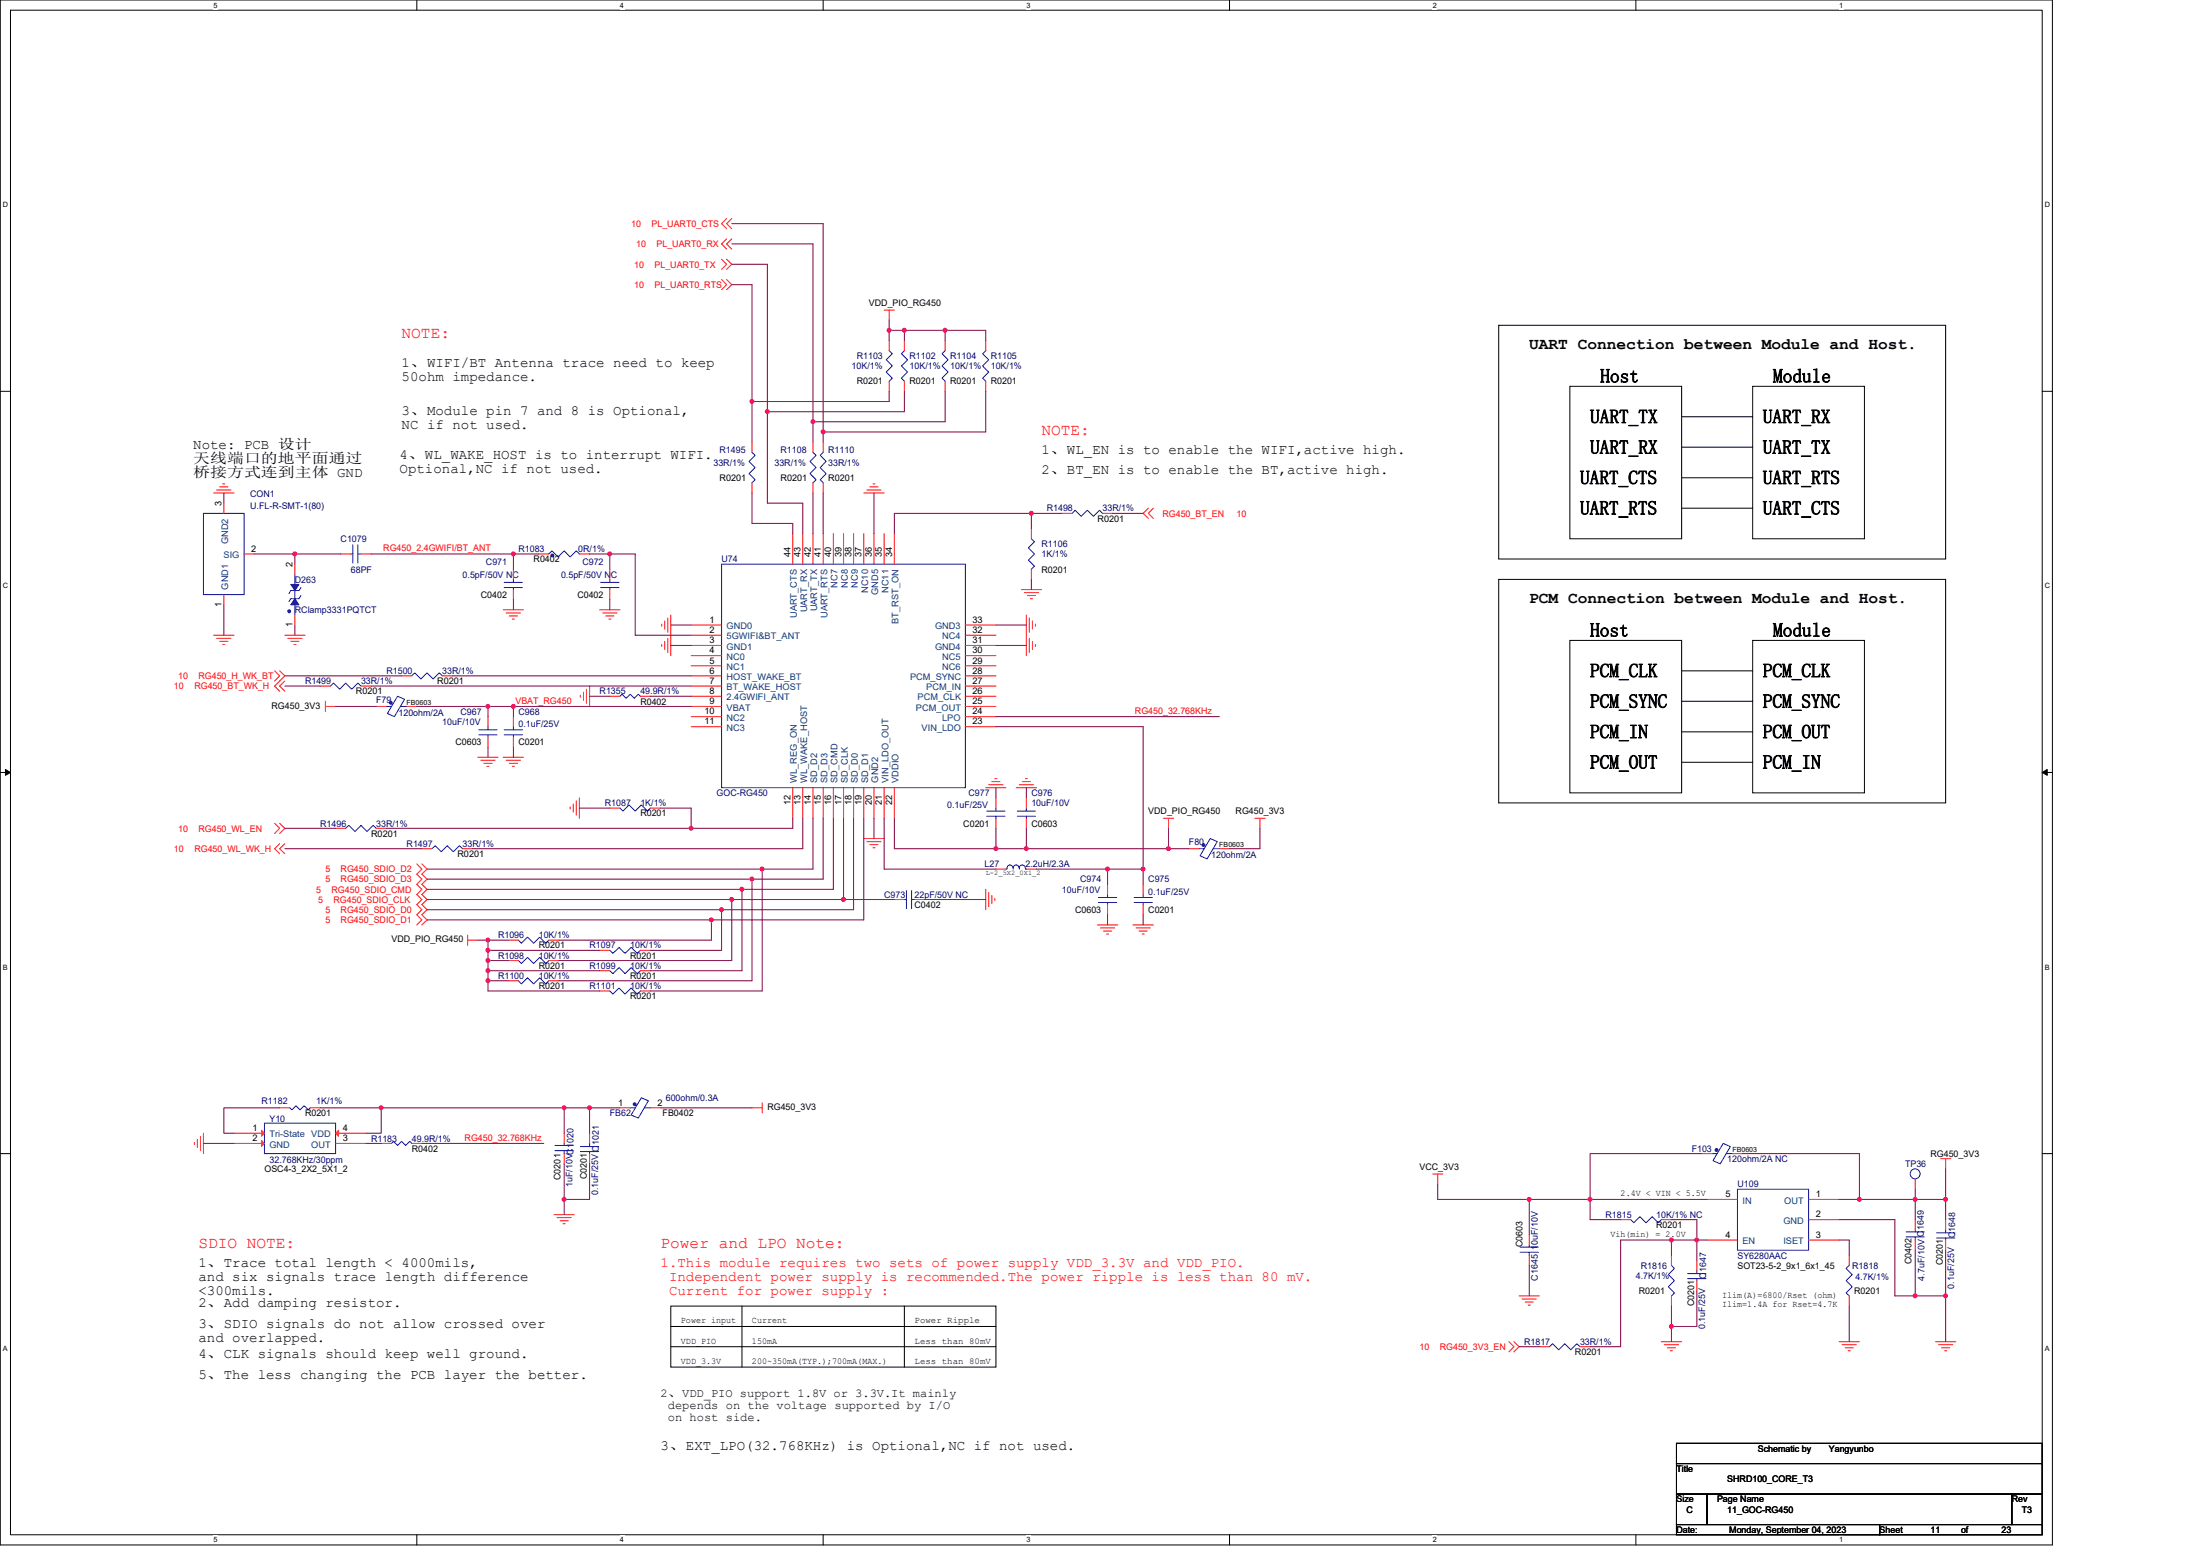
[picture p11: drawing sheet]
<svg xmlns="http://www.w3.org/2000/svg" width="297mm" height="210mm" viewBox="0 0 297 210" stroke-linecap="round" stroke-linejoin="round" font-family="sans-serif">
<path d="M0 0h277.1v208.5h-277.1zM1.4 1.4h274.3v205.7h-274.3z" fill="none" stroke="#000" stroke-width=".14"/>
<g fill="#fff">
<path d="M28.8 .1h.6v1.1h-.6z"/>
<path d="M28.8 207.3h.6v1.1h-.6z"/>
</g>
<path d="M56.3 0v1.4M56.3 207.1v1.4" fill="none" stroke="#000" stroke-width=".14"/>
<g fill="#fff">
<path d="M83.7 .1h.6v1.1h-.6z"/>
<path d="M83.7 207.3h.6v1.1h-.6z"/>
</g>
<path d="M111.1 0v1.4M111.1 207.1v1.4" fill="none" stroke="#000" stroke-width=".14"/>
<g fill="#fff">
<path d="M138.6 .1h.5v1.1h-.5z"/>
<path d="M138.6 207.3h.5v1.1h-.5z"/>
</g>
<path d="M166 0v1.4M166 207.1v1.4" fill="none" stroke="#000" stroke-width=".14"/>
<g fill="#fff">
<path d="M193.4 .1h.6v1.1h-.6z"/>
<path d="M193.4 207.3h.6v1.1h-.6z"/>
</g>
<path d="M220.9 0v1.4M220.9 207.1v1.4" fill="none" stroke="#000" stroke-width=".14"/>
<g fill="#fff">
<path d="M248.3 .1h.6v1.1h-.6z"/>
<path d="M248.3 207.3h.6v1.1h-.6z"/>
<path d="M.4 27.1h.7v1.1h-.7z"/>
<path d="M276.1 27.1h.7v1.1h-.7z"/>
<path d="M.4 78.5h.7v1.1h-.7z"/>
<path d="M276.1 78.5h.7v1.1h-.7z"/>
</g>
<path d="M0 52.8h1.4M275.7 52.8h1.4" fill="none" stroke="#000" stroke-width=".14"/>
<g fill="#fff">
<path d="M.4 130h.7v1.1h-.7z"/>
<path d="M276.1 130h.7v1.1h-.7z"/>
</g>
<path d="M0 104.2h1.4M275.7 104.2h1.4" fill="none" stroke="#000" stroke-width=".14"/>
<path d="M.7 103.8l.7 .4-.7 .4zM275.7 104.2l.7-.4v.8z" fill="#000" stroke="#000" stroke-width=".14"/>
<g fill="#fff">
<path d="M.4 181.4h.7v1.1h-.7z"/>
<path d="M276.1 181.4h.7v1.1h-.7z"/>
</g>
<g fill="none" stroke="#000" stroke-width=".14">
<path d="M202.4 43.9h60.3v31.5h-60.3zM212 52.1h15.1v20.6h-15.1zM227.1 56.2h9.5M236.6 52.1h15.1v20.6h-15.1zM202.4 78.2h60.3v30.2h-60.3zM227.1 60.3h9.5M227.1 64.5h9.5M227.1 68.6h9.5M212 86.4h15.1v20.6h-15.1zM227.1 90.5h9.5M227.1 94.6h9.5M227.1 98.8h9.5"/>
<path d="M236.6 86.4h15.1v20.6h-15.1zM227.1 102.9h9.5M0 155.7h1.4M275.7 155.7h1.4M90.6 179h43.9M90.6 176.3h43.9v8.2h-43.9zM100.2 176.3v8.2M122.1 176.3v8.2M90.6 181.7h43.9M226.4 194.8h49.3v2.7h-49.3zM226.4 197.5h49.3v4.1h-49.3zM226.4 201.6h4.1v4.1h-4.1z"/>
<path d="M226.4 205.7h27.4v1.4h-27.4zM230.5 201.6h41.1v4.1h-41.1zM253.8 205.7h21.9v1.4h-21.9zM271.6 201.6h4.1v4.1h-4.1z"/>
</g>
<g fill="none" stroke="#f00" stroke-width=".14">
<path d="M97.4 35l.7 .7-.7 .6M97.4 37.7l.7 .7-.7 .7M98.1 32.2l-.7 .7 .7 .7M98.1 29.5l-.7 .7 .7 .7M98.1 35l.7 .7-.7 .6M98.1 37.7l.7 .7-.7 .7M98.8 32.2l-.7 .7 .7 .7M98.8 29.5l-.7 .7 .7 .7M101.5 59.7v1.3M109.8 59.7v1.3M111.1 59.7v1.3M119.4 41.8h1.4"/>
<path d="M120.1 41.8v1.4M120.1 51.4v1.4M120.1 46v1.3M122.1 51.4v1.4M122.1 46v1.3M127.6 51.4v1.4M127.6 46v1.3M133.1 51.4v1.4M133.1 46v1.3M28.8 66.5h2.8M29.2 66.1h2M29.7 65.7h1.1"/>
<path d="M30.1 65.3h.2M30.2 67.9v1.4M33 74.8h1.3M39.8 76.1v1.4M46 74.8h1.4M48.7 74.8h1.4M69.3 79.6v1.3M69.3 76.8v1.4M72.7 74.8h1.4M78.2 74.8h1.4M82.3 79.6v1.3M82.3 76.8v1.4"/>
<path d="M101.5 65.2v1.3M107 72v4.1M108.4 72v4.1M109.8 65.2v1.3M109.8 72v4.1M111.1 65.2v1.3M111.1 72v4.1M112.5 72v4.1M113.9 72v4.1M115.2 72v4.1M116.6 66.5h2.8M116.6 72v4.1"/>
<path d="M117 66.1h2M117.5 65.7h1.1M117.9 65.3h.2M118 72v4.1M119.4 72v4.1M120.8 72v4.1M137.9 79.6h2.7M138.3 80h1.9M139.3 71.3v1.4M139.3 76.8v1.4M143.4 69.3h1.4M148.9 69.3h1.3"/>
<path d="M155 68.6l-.7 .7 .7 .7M155.7 68.6l-.7 .7 .7 .7M28.8 85.7h2.8M29.2 86.1h2M29.7 86.6h1.1M30.1 87h.2M30.2 80.2v1.4M37.1 90.5l.7 .7-.7 .7M37.8 90.5l.7 .7-1.4 1.4 .7 .7M38.5 91.9l-.7 .7 .7 .7M38.5 85.7h2.7M38.9 86.1h1.9"/>
<path d="M39.3 86.6h1.1M39.7 87h.3M39.8 83v1.3M43.2 92.6h1.4M43.9 95.3h1.4M43.9 94.6v1.4M48.7 92.6h1.4M50.8 95.3h1.4M54.2 91.2h1.4M54.9 95.3h1.4M59.7 91.2h1.4M65.9 99.4v1.4"/>
<path d="M65.9 96.7v1.4M67.9 82.3h2.8M68.3 82.7h2M68.8 83.1h1.1M69.2 83.5h.2M69.3 99.4v1.4M69.3 96.7v1.4M78.4 93.8v.3M78.8 93.4v1.1M79.2 93v1.9M79.6 92.6v2.7M81 82.3h2.7"/>
<path d="M81.4 82.7h1.9M81.8 83.1h1.1M82.2 83.5h.3M82.3 94h1.4M86.5 94h1.3M89.3 84.2v.3M89.3 87v.2M89.7 83.8v1.1M89.7 86.6v1.1M90.2 83.4v1.9M90.2 86.1v2M90.6 83v5.5"/>
<path d="M93.3 92.6h4.1M93.3 91.2h4.1M93.3 98.1h4.1M93.3 96.7h4.1M93.3 89.9h4.1M93.3 87.1h4.1M93.3 94h4.1M93.3 85.7h4.1M93.3 84.3h4.1M93.3 95.3h4.1M93.3 88.5h4.1M130.3 84.3h4.2"/>
<path d="M130.3 91.2h4.2M130.3 85.7h4.2M130.3 87.1h4.2M130.3 95.3h4.2M130.3 88.5h4.2M130.3 89.9h4.2M130.3 92.6h4.2M130.3 94h4.2M130.3 98.1h4.2M130.3 96.7h4.2M138.6 83v5.5M138.7 80.4h1.1"/>
<path d="M139 83.4v1.9M139 86.1v2M139.1 80.8h.3M139.4 83.8v1.1M139.4 86.6v1.1M139.8 84.2v.3M139.8 87v.2M37.1 111.1l.7 .7-.7 .7M37.8 113.9l-.7 .6 .7 .7M37.8 111.1l.7 .7-.7 .7M38.5 113.9l-.7 .6 .7 .7M45.3 111.8h1.4"/>
<path d="M50.8 111.8h1.4M56.3 116.6l.7 .7-.7 .7 .7 .6-.7 .7 .7 .7-.7 .7 .7 .7-.7 .7 .7 .7-.7 .6 .7 .7-.7 .7M57 114.5h1.3M57 116.6l.7 .7-.7 .7 .7 .6-.7 .7 .7 .7-.7 .7 .7 .7-.7 .7 .7 .7-.7 .6 .7 .7-.7 .7M62.5 114.5h1.3M64.5 102.2h2.7M64.9 102.6h1.9M65.3 103h1.1M65.7 103.4h.3M67.9 102.2h2.8M68.3 102.6h2M68.8 103h1.1"/>
<path d="M69.2 103.4h.2M77 108.9v.3M77.4 108.5v1.1M77.8 108.1v1.9M78.2 107.7v2.7M82.3 109.1h1.4M87.8 109.1h1.4M107 106.3v4.1M108.4 106.3v4.1M109.8 106.3v4.1M111.1 106.3v4.1M112.5 106.3v4.1"/>
<path d="M113.9 106.3v4.1M115.2 106.3v4.1M116.6 106.3v4.1M116.6 113.2h2.8M117 113.6h2M117.5 114h1.1M117.9 114.4h.2M118 106.3v4.1M119.4 106.3v4.1M120.8 106.3v4.1M133.1 106.3h2.7M133.5 105.9h1.9"/>
<path d="M133.9 105.5h1.1M134.3 105.1h.3M134.5 110.4v1.4M134.5 107.7v1.4M134.5 117.3h1.3M137.2 106.3h2.8M137.6 105.9h1.9M138 105.5h1.1M138.4 105.1h.3M138.6 110.4v1.4M138.6 107.7v1.4M138.6 117.3h1.4"/>
<path d="M149.5 119.3v1.4M154.3 119.3v1.4M157.1 110.4h1.4M157.8 110.4v1.4M160.5 114.5h1.4M164.6 114.5h1.4M169.4 110.4h1.4M170.1 110.4v1.4M63.1 126.9h1.4M63.1 126.2v1.4M68.6 126.9h1.4M68.6 132.4h1.4"/>
<path d="M68.6 129.6h1.4M74.1 126.9h1.4M74.1 132.4h1.4M74.1 129.6h1.4M81 128.2h1.3M81 133.7h1.3M81 131h1.3M86.5 128.2h1.3M86.5 133.7h1.3M86.5 131h1.3M120.8 121.4h1.3M123.5 121.4h1.4"/>
<path d="M133.1 120v2.8M133.5 120.4v1.9M133.9 120.8v1.1M134.3 121.3v.2M148.2 124.8h2.7M148.6 125.2h1.9M149 125.6h1.1M149.4 126h.3M149.5 122.1v1.3M153 124.8h2.7M153.4 125.2h1.9M153.8 125.6h1.1"/>
<path d="M154.2 126h.3M154.3 122.1v1.3M26.2 154.2v.3M26.6 153.8v1.1M27.1 153.4v1.9M27.5 152.9v2.8M31.6 152.9h4.1M31.6 154.3h4.1M37.8 149.5h1.3M41.9 149.5h1.3M45.3 154.3h4.1M45.3 152.9h4.1"/>
<path d="M51.5 154.3h1.3M55.6 154.3h1.4M76.2 152.9v1.4M76.2 155.7v1.4M79.6 155.7v1.4M79.6 152.9v1.4M83.7 149.5h1.4M87.8 149.5h1.4M101.5 149.5h1.4M102.9 148.8v1.4M193.4 158.4h1.4M194.1 158.4v1.4"/>
<path d="M229.8 155.7h1.4M233.9 155.7h1.4M258.6 159.1v1.4M262 156.4h1.4M262.7 156.4v1.3M74.8 163.9h2.7M75.2 164.3h1.9M75.6 164.7h1.1M76 165.1h.3M205.1 174.9h2.7M205.5 175.3h1.9M205.9 175.7h1.1"/>
<path d="M206.3 176.1h.3M206.5 166.6v1.4M206.5 169.4v1.4M218.8 164.6h1.4M224.3 164.6h1.4M225.7 169.4v1.4M225.7 174.9v1.4M229.1 172.8v1.4M229.1 170.1v1.3M230.5 167.3h4.1M230.5 161.9h4.1M244.2 161.9h4.1"/>
<path d="M244.2 164.6h4.1M244.2 167.3h4.1M249.7 169.4v1.4M249.7 174.9v1.4M258.6 164.6v1.4M258.6 167.3v1.4M262.7 167.3v1.4M262.7 164.6v1.4M203.7 181.1l.7 .6-.7 .7M204.4 181.1l.7 .6-.7 .7M207.8 181.7h1.4M213.3 181.7h1.4"/>
<path d="M224.3 181.1h2.8M224.7 181.5h1.9M225.1 181.9h1.1M225.5 182.3h.3M248.3 181.1h2.8M248.7 181.5h1.9M249.1 181.9h1.1M249.5 182.3h.3M261.3 181.1h2.8M261.7 181.5h2M262.1 181.9h1.1M262.6 182.3h.2"/>
</g>
<g fill="none" stroke="#00f" stroke-width=".14">
<path d="M120.1 47.3l.4 .4-.8 .9 .8 .8-.8 .8 .8 .8-.4 .4M122.1 47.3l-.4 .4 .8 .9-.8 .8 .8 .8-.8 .8 .4 .4M127.6 47.3l-.4 .4 .8 .9-.8 .8 .8 .8-.8 .8 .4 .4M133.1 47.3l-.4 .4 .8 .9-.8 .8 .8 .8-.8 .8 .4 .4M27.5 69.3h5.5v10.9h-5.5zM39.8 77.5v5.5M40.6 79.3l-.2 .4h-1.1l-.3 .4M47.4 74.8h.2M47.6 73.5v2.5M48.3 74.8h.4M48.3 73.5v2.5M68.1 78.6h2.4"/>
<path d="M68.1 79.3h2.4M69.3 79.3v.3M69.3 78.2v.4M74.1 74.8l.4-.5 .9 .9 .8-.9 .8 .9 .8-.9 .4 .5M81.1 78.6h2.5M81.1 79.3h2.5M82.3 79.3v.3M82.3 78.2v.4M97.4 76.1h32.9v30.2h-32.9zM101.5 61l.5 .4-.9 .9 .9 .8-.9 .8 .9 .8-.5 .5M109.8 61l.4 .4-.8 .9 .8 .8-.8 .8 .8 .8-.4 .5M111.1 61l-.4 .4 .8 .9-.8 .8 .8 .8-.8 .8 .4 .5"/>
<path d="M139.3 72.7l.4 .4-.8 .8 .8 .9-.8 .8 .8 .8-.4 .4M144.8 69.3l.4-.4 .8 .8 .8-.8 .8 .8 .9-.8 .4 .4M40.6 80.4l-.2 .4h-1.1l-.3 .4M44.6 92.6l.4-.4 .9 .8 .8-.8 .8 .8 .8-.8 .4 .4M52.2 95.3h.6M53.7 94l.9 .4-1.3 2.3-1-.4zM54.1 95.3h.8M55.6 91.2l.4-.4 .8 .8 .9-.8 .8 .8 .8-.8 .4 .4M64.6 98.5h2.5M64.6 99.2h2.5M65.9 99.2v.2M65.9 98.1v.4"/>
<path d="M68.1 98.5h2.4M68.1 99.2h2.4M69.3 99.2v.2M69.3 98.1v.4M83.7 94l.3-.3 .5 .5 .6-.5 .5 .5 .6-.5 .3 .3M46.7 111.8l.4-.4 .8 .8 .8-.8 .8 .8 .9-.8 .4 .4M58.3 114.5l.5-.4 .8 .8 .8-.8 .8 .8 .8-.8 .5 .4M83.7 109.1l.4 .4 .8-.9 .9 .9 .8-.9 .8 .9 .4-.4M133.2 109.5h2.5M133.2 110.2h2.5M134.5 110.2v.2M134.5 109.1v.4"/>
<path d="M136.8 117.1a.41 .41 0 0 0-.5-.4 .41 .41 0 0 0-.3 .6h-.2M137.3 109.5h2.5M137.3 110.2h2.5M137.6 117.1a.41 .41 0 0 0-.5-.4 .41 .41 0 0 0-.3 .6M137.6 117.1v.2M138.4 117.1a.4 .4 0 0 0-.4-.4 .4 .4 0 0 0-.4 .4M138.4 117.1v.2h.2M138.6 110.2v.2M138.6 109.1v.4M161.9 114.5h.7M163.4 113.2l1 .4-1.4 2.3-1-.4zM163.8 114.5h.8"/>
<path d="M70 126.9l.4 .4 .8-.8 .8 .8 .9-.8 .8 .8 .4-.4M70 132.4l.4 .4 .8-.8 .8 .8 .9-.8 .8 .8 .4-.4M70 129.6l.4 .4 .8-.8 .8 .8 .9-.8 .8 .8 .4-.4M82.3 128.2l.5 .5 .8-.9 .8 .9 .8-.9 .8 .9 .5-.5M82.3 133.7l.5 .5 .8-.9 .8 .9 .8-.9 .8 .9 .5-.5M82.3 131l.5 .4 .8-.8 .8 .8 .8-.8 .8 .8 .5-.4M122.1 121.4h.3M122.4 120.2v2.4M123.1 121.4h.4M123.1 120.2v2.4M148.3 121.1h2.5M148.3 121.8h2.5"/>
<path d="M149.5 121.8v.3M149.5 120.7v.4M153.1 121.1h2.5M153.1 121.8h2.5M154.3 121.8v.3M154.3 120.7v.4M35.7 151.6h9.6v4.1h-9.6zM39.1 149.5l.3 .3 .6-.6 .5 .6 .6-.6 .5 .6 .3-.3M52.8 154.3l.3-.3 .6 .6 .5-.6 .6 .6 .5-.6 .3 .3M74.9 155.3h2.5M74.9 154.6h2.5M76.2 154.3v.3"/>
<path d="M76.2 155.3v.4M78.4 154.7h2.4M78.4 155.4h2.4M79.6 155.4v.3M79.6 154.3v.4M85.1 149.5h.7M86.6 148.1l.9 .4-1.3 2.4-1-.4zM87 149.5h.8M231.2 155.7h.6M232.7 154.3l.9 .4-1.3 2.4-1-.5zM233.1 155.7h.8M205.2 169h2.5"/>
<path d="M205.2 168.3h2.5M206.5 168v.3M206.5 169v.4M220.2 164.6l.4 .4 .8-.8 .8 .8 .9-.8 .8 .8 .4-.4M225.7 170.8l.4 .4-.8 .8 .8 .8-.8 .9 .8 .8-.4 .4M227.9 171.9h2.4M227.9 172.6h2.4M229.1 172.6v.2M229.1 171.4v.5M234.6 160.5h9.6v8.2h-9.6zM249.7 170.8l-.4 .4 .8 .8-.8 .8 .8 .9-.8 .8 .4 .4M257.4 166.9h2.4"/>
<path d="M257.4 166.2h2.4M258.6 166v.2M258.6 166.9v.4M261.5 166.4h2.4M261.5 167.1h2.4M262.7 167.1v.2M262.7 166v.4M209.2 181.7l.4-.4 .9 .9 .8-.9 .8 .9 .8-.9 .4 .4"/>
<circle cx="258.6" cy="158.4" r=".67"/>
</g>
<g fill="#00f" stroke="#00f" stroke-width=".14">
<path d="M39.3 78.9h1.1l-.6 .8z"/>
<path d="M39.8 80.8l.6 .8h-1.1z"/>
<path d="M52.6 94.7h.3v.3h-.3z" fill-rule="evenodd"/>
<path d="M231.6 155.1h.3v.2h-.3z" fill-rule="evenodd"/>
<path d="M85.5 148.9h.3v.2h-.3z" fill-rule="evenodd"/>
<path d="M74.4 74.8h.3v.3h-.3z" fill-rule="evenodd"/>
<path d="M38.9 82.4h.3v.2h-.3z" fill-rule="evenodd"/>
<circle cx="162.5" cy="114" r=".19"/>
</g>
<g fill="#f00" stroke="#f00" stroke-width=".14">
<path d="M35.3 152.5l.4 .4-.4 .4z"/>
<path d="M35.3 153.9l.4 .4-.4 .4z"/>
<path d="M45.3 152.9l.4-.4v.8z"/>
</g>
<g fill="none" stroke="#800040" stroke-width=".14">
<path d="M98.8 30.2h12.3v28.1M98.8 32.9h11v24M98.8 38.4h2.7v15.8M98.8 35.7h4.8v19.9M101.5 54.2v5.5M103.6 55.6v12.3h4.8v4.1M109.8 56.9v2.8M111.1 58.3v1.4M120.1 43.2v1.4M120.1 44.6v1.4M120.1 52.8v1.4h-18.6M120.1 44.6h2"/>
<path d="M122.1 44.6v1.4M122.1 52.8v2.8h-18.5M122.1 44.6h5.5M127.6 44.6v1.4M127.6 44.6h5.5v1.4M127.6 52.8v4.1h-17.8M133.1 52.8v5.5h-22M30.2 66.5v1.4M34.3 74.8h5.5M39.8 74.8v1.3M39.8 74.8h6.2M50.1 74.8h19.2"/>
<path d="M69.3 74.8v2M69.3 74.8h3.4M79.6 74.8h2.7M82.3 74.8v2M82.3 74.8h3.5v10.9h7.5M101.5 66.5v4.1h5.5v1.4M109.8 66.5v5.5M111.1 66.5v5.5M118 66.5v5.5M139.3 78.2v1.4M139.3 69.3v2M139.3 69.3h4.1"/>
<path d="M139.3 69.3h-18.5v2.7M150.2 69.3h4.1M30.2 81.6v4.1M38.5 91.2h15.7M38.5 92.6h4.7M39.8 84.3v1.4M45.3 95.3h5.5M50.1 92.6h43.2M56.3 95.3h9.6M61.1 91.2h32.2M65.9 95.3v1.4M65.9 95.3h3.4"/>
<path d="M69.3 95.3v1.4M69.3 80.9v1.4M69.3 95.3h24M79.6 94h2.7M82.3 80.9v1.4M87.8 94h5.5M90.6 84.3h2.7M90.6 87.1h2.7M134.5 98.1h19.8v19.2M134.5 96.7h30.1M134.5 84.3h4.1M134.5 87.1h4.1"/>
<path d="M38.5 111.8h6.8M38.5 114.5h18.5M52.2 111.8h41.1M57.7 117.3h45.2M57.7 118.6h43.8M65.9 100.8v1.4M69.3 100.8v1.4M78.2 109.1h4.1M89.2 109.1h4.1v2.7M101.5 118.6v13.8h-26M102.9 117.3v16.4h-15.1M107 110.4v1.4h-13.7"/>
<path d="M108.4 110.4v4.1h-44.6M109.8 110.4v6.9h-6.9M111.1 110.4v8.2h-9.6M112.5 110.4v9.6h-12.3M113.9 110.4v11M115.2 110.4v12.4h-17.8M116.6 110.4v13.7h-20.5M118 110.4v2.8M119.4 110.4v6.9h15.1M120.8 110.4v4.1h13.7M134.5 111.8v2.7M134.5 106.3v1.4"/>
<path d="M134.5 114.5h4.1M138.6 111.8v2.7M138.6 106.3v1.4M138.6 114.5h19.2M140 117.3h9.5M149.5 117.3h4.8M149.5 117.3v2M154.3 117.3v2M157.8 114.5h2.7M157.8 111.8v2.7M170.1 111.8v2.7h-4.1M57.7 122.8h39.7"/>
<path d="M57.7 124.1h38.4M57.7 120h42.5M57.7 121.4h41.1M64.5 126.9h1.4M65.9 131v1.4M65.9 129.6h2.7M65.9 126.9v1.3M65.9 128.2v1.4M65.9 129.6v1.4M65.9 131h15.1M65.9 128.2h15.1M65.9 126.9h2.7"/>
<path d="M65.9 132.4v1.3h15.1M65.9 132.4h2.7M96.1 124.1v2.8h-20.6M97.4 122.8v5.4h-9.6M98.8 121.4v8.2h-23.3M98.8 121.4h15.1M100.2 120v11h-12.4M113.9 121.4h6.9M124.9 121.4h8.2M149.5 123.4v1.4M154.3 123.4v1.4M27.5 154.3h4.1"/>
<path d="M37.8 149.5h-7.6v3.4h1.4M43.2 149.5h8.3M49.4 154.3h2.1M57 154.3h16.4M76.2 157.1v4.8M76.2 149.5v3.4M76.2 149.5h-24.7v3.4h-2.1M76.2 149.5h3.4M79.6 149.5h4.1M79.6 157.1v4.8h-3.4M79.6 149.5v3.4M89.2 149.5h12.3"/>
<path d="M194.1 159.8v2.1h12.4M229.8 155.7h-15.1v6.2M235.3 155.7h15.8v6.2M262.7 157.7v4.2M76.2 161.9v2M206.5 170.8v4.1M214.7 161.9h-8.2v4.7M214.7 161.9v2.7h4.1M214.7 161.9h15.8M225.7 176.3v2.7M225.7 167.3v2.1M225.7 179v2.1"/>
<path d="M225.7 164.6h3.4v2.7M225.7 167.3h3.4M225.7 167.3h-6.9v14.4h-4.1M229.1 174.2v4.8h-3.4M229.1 167.3v2.8M229.1 167.3h1.4M248.3 161.9h2.8M248.3 167.3h1.4v2.1M248.3 164.6h7.5v10.3h2.8M249.7 176.3v4.8M251.1 161.9h7.5M258.6 174.9h4.1"/>
<path d="M258.6 161.9v2.7M258.6 161.9h4.1M258.6 168.7v6.2M258.6 160.5v1.4M262.7 174.9v6.2M262.7 161.9v2.7M262.7 168.7v6.2M205.1 181.7h2.7"/>
</g>
<g fill="#f0f" stroke="#f0f" stroke-width=".14">
<circle cx="120" cy="44.6" r=".27"/>
<circle cx="101.5" cy="54.2" r=".27"/>
<circle cx="103.6" cy="55.5" r=".27"/>
<circle cx="109.8" cy="56.9" r=".27"/>
<circle cx="111.1" cy="58.3" r=".27"/>
<circle cx="127.6" cy="44.6" r=".27"/>
<circle cx="122.1" cy="44.6" r=".27"/>
<circle cx="65.9" cy="95.3" r=".27"/>
<circle cx="69.3" cy="95.3" r=".27"/>
<circle cx="154.3" cy="117.3" r=".27"/>
<circle cx="134.5" cy="114.5" r=".27"/>
<circle cx="157.8" cy="114.5" r=".27"/>
<circle cx="138.6" cy="114.5" r=".27"/>
<circle cx="113.9" cy="121.4" r=".27"/>
<circle cx="65.9" cy="129.6" r=".27"/>
<circle cx="65.9" cy="132.3" r=".27"/>
<circle cx="65.9" cy="131" r=".27"/>
<circle cx="69.3" cy="74.7" r=".27"/>
<circle cx="82.3" cy="74.7" r=".27"/>
<circle cx="65.9" cy="128.2" r=".27"/>
<circle cx="65.9" cy="126.9" r=".27"/>
<circle cx="149.5" cy="117.3" r=".27"/>
<circle cx="76.2" cy="161.8" r=".27"/>
<circle cx="79.6" cy="149.5" r=".27"/>
<circle cx="51.5" cy="149.5" r=".27"/>
<circle cx="76.2" cy="149.5" r=".27"/>
<circle cx="39.8" cy="74.7" r=".27"/>
<circle cx="102.9" cy="117.3" r=".27"/>
<circle cx="101.5" cy="118.6" r=".27"/>
<circle cx="100.2" cy="120" r=".27"/>
<circle cx="98.8" cy="121.4" r=".27"/>
<circle cx="97.4" cy="122.8" r=".27"/>
<circle cx="96" cy="124.1" r=".27"/>
<circle cx="93.3" cy="111.8" r=".27"/>
<circle cx="139.2" cy="69.3" r=".27"/>
<circle cx="206.5" cy="161.8" r=".27"/>
<circle cx="262.7" cy="161.8" r=".27"/>
<circle cx="258.6" cy="161.8" r=".27"/>
<circle cx="229.1" cy="167.3" r=".27"/>
<circle cx="225.7" cy="167.3" r=".27"/>
<circle cx="258.6" cy="174.9" r=".27"/>
<circle cx="262.7" cy="174.9" r=".27"/>
<circle cx="225.7" cy="179" r=".27"/>
<circle cx="214.7" cy="161.8" r=".27"/>
<circle cx="251" cy="161.8" r=".27"/>
</g>
<g font-size="2.6">
<text x="216.1" y="51.6">Host</text>
<text x="239.4" y="51.6">Module</text>
<text x="214.7" y="57.1">UART_TX</text>
<text x="238" y="57.1">UART_RX</text>
<text x="213.3" y="65.3">UART_CTS</text>
<text x="214.7" y="61.2">UART_RX</text>
<text x="238" y="65.3">UART_RTS</text>
<text x="238" y="61.2">UART_TX</text>
<text x="213.3" y="69.4">UART_RTS</text>
<text x="238" y="69.4">UART_CTS</text>
<text x="214.7" y="85.9">Host</text>
<text x="239.4" y="85.9">Module</text>
<text x="214.7" y="95.5">PCM_SYNC</text>
<text x="214.7" y="91.4">PCM_CLK</text>
<text x="238" y="95.5">PCM_SYNC</text>
<text x="238" y="91.4">PCM_CLK</text>
<text x="214.7" y="99.6">PCM_IN</text>
<text x="238" y="99.6">PCM_OUT</text>
<text x="214.7" y="103.7">PCM_OUT</text>
<text x="238" y="103.7">PCM_IN</text>
</g>
<g font-size="2.2" fill="#f00">
<text x="54.2" y="45.6">NOTE:</text>
<text x="140.6" y="58.7">NOTE:</text>
<text x="26.8" y="168.4">SDIO NOTE:</text>
<text x="89.2" y="168.4">Power and LPO Note:</text>
</g>
<g font-size="2.2">
<text x="206.5" y="47.1">UART Connection between Module and Host.</text>
<text x="206.5" y="81.4">PCM Connection between Module and Host.</text>
</g>
<g font-size="1.9">
<text x="54.2" y="49.6">1、WIFI/BT Antenna trace need to keep</text>
<text x="54.2" y="51.5">50ohm impedance.</text>
<text x="54.2" y="56">3、Module pin 7 and 8 is Optional,</text>
<text x="54.2" y="57.9">NC if not used.</text>
<text x="26.1" y="62.4">天线端口的地平面通过</text>
<text x="26.1" y="64.3">桥接方式连到主体 GND</text>
<text x="26.1" y="60.5">Note: PCB 设计</text>
<text x="54" y="61.9">4、WL_WAKE_HOST is to interrupt WIFI.</text>
<text x="54" y="63.8">Optional,NC if not used.</text>
<text x="140.6" y="61.2">1、WL_EN is to enable the WIFI,active high.</text>
<text x="140.6" y="64">2、BT_EN is to enable the BT,active high.</text>
<text x="26.8" y="170.9">1、Trace total length &lt; 4000mils,</text>
<text x="26.8" y="172.8">and six signals trace length difference</text>
<text x="26.8" y="176.4">2、Add damping resistor.</text>
<text x="26.8" y="174.8">&lt;300mils.</text>
<text x="26.8" y="179.2">3、SDIO signals do not allow crossed over</text>
<text x="26.8" y="181.1">and overlapped.</text>
<text x="26.8" y="183.3">4、CLK signals should keep well ground.</text>
<text x="26.8" y="186">5、The less changing the PCB layer the better.</text>
<text x="89.2" y="195.6">3、EXT_LPO(32.768KHz) is Optional,NC if not used.</text>
</g>
<g font-size="1.9" fill="#f00">
<text x="89.2" y="170.9">1.This module requires two sets of power supply VDD_3.3V and VDD_PIO.</text>
<text x="90.3" y="172.8">Independent power supply is recommended.The power ripple is less than 80 mV.</text>
<text x="90.3" y="174.8">Current for power supply :</text>
</g>
<g font-size="1.6">
<text x="89.2" y="188.5">2、VDD_PIO support 1.8V or 3.3V.It mainly</text>
<text x="90.2" y="190.1">depends on the voltage supported by I/O</text>
<text x="90.2" y="191.7">on host side.</text>
</g>
<g font-size="1.2" fill="#f00">
<text x="85.2" y="30.6">10</text>
<text x="85.9" y="33.4">10</text>
<text x="88" y="30.6">PL_UART0_CTS</text>
<text x="88.6" y="33.4">PL_UART0_RX</text>
<text x="85.6" y="36.1">10</text>
<text x="85.6" y="38.8">10</text>
<text x="88.4" y="36.1">PL_UART0_TX</text>
<text x="88.4" y="38.8">PL_UART0_RTS</text>
<text x="156.9" y="69.7">RG450_BT_EN</text>
<text x="167" y="69.7">10</text>
<text x="51.7" y="74.4">RG450_2.4GWIFI/BT_ANT</text>
<text x="23.5" y="93">10</text>
<text x="24" y="91.7">10</text>
<text x="26.2" y="93">RG450_BT_WK_H</text>
<text x="26.8" y="91.7">RG450_H_WK_BT</text>
<text x="69.6" y="95">VBAT_RG450</text>
<text x="153.2" y="96.3">RG450_32.768KHz</text>
<text x="24" y="112.2">10</text>
<text x="26.8" y="112.2">RG450_WL_EN</text>
<text x="23.5" y="115">10</text>
<text x="26.2" y="115">RG450_WL_WK_H</text>
<text x="43.9" y="117.7">5</text>
<text x="43.9" y="119.1">5</text>
<text x="46" y="117.7">RG450_SDIO_D2</text>
<text x="46" y="119.1">RG450_SDIO_D3</text>
<text x="42.7" y="120.5">5</text>
<text x="43" y="121.8">5</text>
<text x="43.9" y="123.2">5</text>
<text x="43.9" y="124.6">5</text>
<text x="44.8" y="120.5">RG450_SDIO_CMD</text>
<text x="45" y="121.8">RG450_SDIO_CLK</text>
<text x="46" y="123.2">RG450_SDIO_D0</text>
<text x="46" y="124.6">RG450_SDIO_D1</text>
<text x="62.7" y="153.9">RG450_32.768KHz</text>
<text x="191.7" y="182.2">10</text>
<text x="194.4" y="182.2">RG450_3V3_EN</text>
</g>
<g font-size="1.2">
<text x="117.3" y="41.3">VDD_PIO_RG450</text>
<text x="115.7" y="51.9">R0201</text>
<text x="122.8" y="51.9">R0201</text>
<text x="128.3" y="51.9">R0201</text>
<text x="133.8" y="51.9">R0201</text>
<text x="97.2" y="64.9">R0201</text>
<text x="105.4" y="64.9">R0201</text>
<text x="111.8" y="64.9">R0201</text>
<text x="29.9" y="68.3" transform="rotate(-90 29.9 68.3)">3</text>
<text x="148.2" y="70.4">R0201</text>
<text x="33.9" y="74.5">2</text>
<text x="39.5" y="76.5" transform="rotate(-90 39.5 76.5)">2</text>
<text x="72" y="75.9">R0402</text>
<text x="106.7" y="75.2" transform="rotate(-90 106.7 75.2)">44</text>
<text x="108.1" y="75.2" transform="rotate(-90 108.1 75.2)">43</text>
<text x="109.5" y="75.2" transform="rotate(-90 109.5 75.2)">42</text>
<text x="110.8" y="75.2" transform="rotate(-90 110.8 75.2)">41</text>
<text x="112.2" y="75.2" transform="rotate(-90 112.2 75.2)">40</text>
<text x="113.6" y="75.2" transform="rotate(-90 113.6 75.2)">39</text>
<text x="115" y="75.2" transform="rotate(-90 115 75.2)">38</text>
<text x="116.3" y="75.2" transform="rotate(-90 116.3 75.2)">37</text>
<text x="117.7" y="75.2" transform="rotate(-90 117.7 75.2)">36</text>
<text x="119.1" y="75.2" transform="rotate(-90 119.1 75.2)">35</text>
<text x="120.5" y="75.2" transform="rotate(-90 120.5 75.2)">34</text>
<text x="140.6" y="77.3">R0201</text>
<text x="29.9" y="81.9" transform="rotate(-90 29.9 81.9)">1</text>
<text x="64.9" y="80.7">C0402</text>
<text x="78" y="80.7">C0402</text>
<text x="39.5" y="84.6" transform="rotate(-90 39.5 84.6)">1</text>
<text x="95.8" y="89.6">5</text>
<text x="95.8" y="86.8">3</text>
<text x="95.8" y="85.4">2</text>
<text x="95.8" y="84.1">1</text>
<text x="95.8" y="88.2">4</text>
<text x="131.3" y="85.4">32</text>
<text x="131.3" y="88.2">30</text>
<text x="131.3" y="89.6">29</text>
<text x="131.3" y="84.1">33</text>
<text x="131.3" y="86.8">31</text>
<text x="36.7" y="95.6">RG450_3V3</text>
<text x="48" y="93.7">R0201</text>
<text x="59" y="92.3">R0201</text>
<text x="86.5" y="95.1">R0402</text>
<text x="95.8" y="92.3">7</text>
<text x="95.8" y="90.9">6</text>
<text x="95.8" y="93.7">8</text>
<text x="95.8" y="95">9</text>
<text x="131.3" y="92.3">27</text>
<text x="131.3" y="90.9">28</text>
<text x="131.3" y="93.7">26</text>
<text x="131.3" y="95">25</text>
<text x="61.5" y="100.6">C0603</text>
<text x="70" y="100.6">C0201</text>
<text x="95.1" y="97.8">11</text>
<text x="95.1" y="96.4">10</text>
<text x="131.3" y="96.4">24</text>
<text x="131.3" y="97.8">23</text>
<text x="50.1" y="112.9">R0201</text>
<text x="86.5" y="110.2">R0201</text>
<text x="106.7" y="108.6" transform="rotate(-90 106.7 108.6)">12</text>
<text x="108.1" y="108.6" transform="rotate(-90 108.1 108.6)">13</text>
<text x="109.5" y="108.6" transform="rotate(-90 109.5 108.6)">14</text>
<text x="110.8" y="108.6" transform="rotate(-90 110.8 108.6)">15</text>
<text x="112.2" y="108.6" transform="rotate(-90 112.2 108.6)">16</text>
<text x="113.6" y="108.6" transform="rotate(-90 113.6 108.6)">17</text>
<text x="115" y="108.6" transform="rotate(-90 115 108.6)">18</text>
<text x="116.3" y="108.6" transform="rotate(-90 116.3 108.6)">19</text>
<text x="117.7" y="108.6" transform="rotate(-90 117.7 108.6)">20</text>
<text x="119.1" y="108.6" transform="rotate(-90 119.1 108.6)">21</text>
<text x="120.5" y="108.6" transform="rotate(-90 120.5 108.6)">22</text>
<text x="130.1" y="111.5">C0201</text>
<text x="139.3" y="111.5">C0603</text>
<text x="155" y="109.9">VDD_PIO_RG450</text>
<text x="166.8" y="109.9">RG450_3V3</text>
<text x="61.8" y="115.7">R0201</text>
<text x="123.5" y="122.5">C0402</text>
<text x="145.2" y="123.2">C0603</text>
<text x="155" y="123.2">C0201</text>
<text x="52.8" y="127.2">VDD_PIO_RG450</text>
<text x="72.7" y="128">R0201</text>
<text x="72.7" y="130.7">R0201</text>
<text x="85.1" y="129.4">R0201</text>
<text x="72.7" y="133.5">R0201</text>
<text x="85.1" y="134.9">R0201</text>
<text x="85.1" y="132.1">R0201</text>
<text x="83.5" y="149.2">1</text>
<text x="88.8" y="149.2">2</text>
<text x="103.6" y="149.8">RG450_3V3</text>
<text x="34.1" y="152.6">1</text>
<text x="34.1" y="154">2</text>
<text x="41.2" y="150.6">R0201</text>
<text x="46.3" y="154">3</text>
<text x="46.3" y="152.6">4</text>
<text x="55.6" y="155.4">R0402</text>
<text x="89.5" y="150.6">FB0402</text>
<text x="35.7" y="158.2">OSC4-3_2X2_5X1_2</text>
<text x="75.7" y="159.2" transform="rotate(-90 75.7 159.2)">C0201</text>
<text x="79.2" y="159.1" transform="rotate(-90 79.2 159.1)">C0201</text>
<text x="191.7" y="157.9">VCC_3V3</text>
<text x="218.8" y="161.5">2.4V &lt; VIN &lt; 5.5V</text>
<text x="233" y="161.6">5</text>
<text x="245.1" y="161.6">1</text>
<text x="260.6" y="156.1">RG450_3V3</text>
<text x="217.4" y="166.9">Vih(min) = 2.0V</text>
<text x="223.6" y="165.7">R0201</text>
<text x="233" y="167">4</text>
<text x="245.1" y="164.3">2</text>
<text x="245.1" y="167">3</text>
<text x="205.5" y="168.3" transform="rotate(-90 205.5 168.3)">C0603</text>
<text x="234.6" y="171.2">SOT23-5-2_9x1_6x1_45</text>
<text x="258.1" y="170.6" transform="rotate(-90 258.1 170.6)">C0402</text>
<text x="262.3" y="170.8" transform="rotate(-90 262.3 170.8)">C0201</text>
<text x="91.9" y="178.6">Power input</text>
<text x="101.5" y="178.6">Current</text>
<text x="123.5" y="178.6">Power Ripple</text>
<text x="221.3" y="174.6">R0201</text>
<text x="228.7" y="176.3" transform="rotate(-90 228.7 176.3)">C0201</text>
<text x="232.5" y="175.2">Ilim(A)=6800/Rset (ohm)</text>
<text x="232.5" y="176.4">Ilim=1.4A for Rset=4.7K</text>
<text x="250.4" y="174.6">R0201</text>
<text x="91.9" y="184.1">VDD_3.3V</text>
<text x="91.9" y="181.3">VDD_PIO</text>
<text x="101.5" y="181.3">150mA</text>
<text x="101.5" y="184.1">200~350mA(TYP.);700mA(MAX.)</text>
<text x="123.5" y="181.3">Less than 80mV</text>
<text x="123.5" y="184.1">Less than 80mV</text>
<text x="212.6" y="182.9">R0201</text>
<text x="237.3" y="195.9">Schematic by</text>
<text x="246.9" y="195.9">Yangyunbo</text>
<text x="226.4" y="198.6">Title</text>
<text x="226.4" y="202.8">Size</text>
<text x="231.8" y="202.8">Page Name</text>
<text x="233.2" y="200">SHRD100_CORE_T3</text>
<text x="271.6" y="202.8">Rev</text>
<text x="226.4" y="206.9">Date:</text>
<text x="227.7" y="204.1">C</text>
<text x="233.2" y="204.1">11_GOC-RG450</text>
<text x="233.5" y="206.9">Monday, September 04, 2023</text>
<text x="253.8" y="206.9">Sheet</text>
<text x="260.6" y="206.9">11</text>
<text x="264.8" y="206.9">of</text>
<text x="270.3" y="206.9">23</text>
<text x="273" y="204.1">T3</text>
</g>
<g font-size="1.2" fill="#000080">
<text x="115" y="49.8">10K/1%</text>
<text x="115.7" y="48.5">R1103</text>
<text x="122.8" y="48.5">R1102</text>
<text x="122.8" y="49.8">10K/1%</text>
<text x="128.3" y="48.5">R1104</text>
<text x="128.3" y="49.8">10K/1%</text>
<text x="133.8" y="48.5">R1105</text>
<text x="133.8" y="49.8">10K/1%</text>
<text x="96.3" y="62.8">33R/1%</text>
<text x="97.2" y="61.2">R1495</text>
<text x="104.6" y="62.8">33R/1%</text>
<text x="105.4" y="61.2">R1108</text>
<text x="111.8" y="61.2">R1110</text>
<text x="111.8" y="62.8">33R/1%</text>
<text x="33.8" y="67.1">CON1</text>
<text x="33.8" y="68.7">U.FL-R-SMT-1(80)</text>
<text x="141.3" y="69">R1498</text>
<text x="148.9" y="69">33R/1%</text>
<text x="46" y="73.1">C1079</text>
<text x="47.4" y="77.3">68PF</text>
<text x="62.5" y="77.9">0.5pF/50V NC</text>
<text x="65.6" y="76.3">C971</text>
<text x="70" y="74.5">R1083</text>
<text x="75.8" y="77.9">0.5pF/50V NC</text>
<text x="78.1" y="74.5">0R/1%</text>
<text x="78.6" y="76.3">C972</text>
<text x="97.4" y="75.9">U74</text>
<text x="140.6" y="73.8">R1106</text>
<text x="140.6" y="75.2">1K/1%</text>
<text x="39.8" y="78.6">D263</text>
<text x="39.8" y="82.7">RClamp3331PQTCT</text>
<text x="41.2" y="92.3">R1499</text>
<text x="48.7" y="92.3">33R/1%</text>
<text x="50.8" y="94.8">F79</text>
<text x="52.2" y="91">R1500</text>
<text x="59.7" y="91">33R/1%</text>
<text x="81" y="93.7">R1355</text>
<text x="86.5" y="93.7">49.9R/1%</text>
<text x="53.8" y="96.6">120ohm/2A</text>
<text x="59.7" y="97.8">10uF/10V</text>
<text x="62.2" y="96.5">C967</text>
<text x="70" y="96.5">C968</text>
<text x="70" y="98.1">0.1uF/25V</text>
<text x="96.7" y="107.4">GOC-RG450</text>
<text x="130.8" y="107.4">C977</text>
<text x="139.3" y="107.4">C976</text>
<text x="43.2" y="111.5">R1496</text>
<text x="50.8" y="111.5">33R/1%</text>
<text x="81.7" y="108.8">R1087</text>
<text x="86.5" y="108.8">1K/1%</text>
<text x="127.9" y="109.1">0.1uF/25V</text>
<text x="139.3" y="108.8">10uF/10V</text>
<text x="54.9" y="114.3">R1497</text>
<text x="62.5" y="114.3">33R/1%</text>
<text x="132.9" y="117">L27</text>
<text x="138.4" y="117">2.2uH/2.3A</text>
<text x="145.8" y="119.1">C974</text>
<text x="155" y="119.1">C975</text>
<text x="160.5" y="114">F80</text>
<text x="163.5" y="115.8">120ohm/2A</text>
<text x="119.4" y="121.1">C973</text>
<text x="123.5" y="121.1">22pF/50V NC</text>
<text x="143.4" y="120.5">10uF/10V</text>
<text x="155" y="120.7">0.1uF/25V</text>
<text x="67.2" y="126.6">R1096</text>
<text x="67.2" y="129.4">R1098</text>
<text x="72.7" y="126.6">10K/1%</text>
<text x="72.7" y="129.4">10K/1%</text>
<text x="79.6" y="128">R1097</text>
<text x="79.6" y="130.7">R1099</text>
<text x="85.1" y="128">10K/1%</text>
<text x="85.1" y="130.7">10K/1%</text>
<text x="67.2" y="132.1">R1100</text>
<text x="72.7" y="132.1">10K/1%</text>
<text x="79.6" y="133.5">R1101</text>
<text x="85.1" y="133.5">10K/1%</text>
<text x="35.3" y="149">R1182</text>
<text x="42.7" y="149">1K/1%</text>
<text x="89.9" y="148.6">600ohm/0.3A</text>
<text x="36.4" y="151.4">Y10</text>
<text x="50.1" y="154.1">R1183</text>
<text x="55.6" y="154.1">49.9R/1%</text>
<text x="82.3" y="150.6">FB62</text>
<text x="228.4" y="155.4">F103</text>
<text x="36.4" y="156.9">32.768KHz/30ppm</text>
<text x="77.3" y="160.2" transform="rotate(-90 77.3 160.2)">1uF/10VC1020</text>
<text x="80.7" y="161.3" transform="rotate(-90 80.7 161.3)">0.1uF/25V C1021</text>
<text x="233.2" y="156.8">120ohm/2A NC</text>
<text x="234.6" y="160.2">U109</text>
<text x="257.2" y="157.5">TP36</text>
<text x="216.8" y="164.3">R1815</text>
<text x="223.6" y="164.3">10K/1% NC</text>
<text x="259.7" y="166.9" transform="rotate(-90 259.7 166.9)">C1649</text>
<text x="264" y="167.1" transform="rotate(-90 264 167.1)">C1648</text>
<text x="207.6" y="172.8" transform="rotate(-90 207.6 172.8)">C1645 10uF/10V</text>
<text x="220.9" y="172.6">4.7K/1%</text>
<text x="221.5" y="171.2">R1816</text>
<text x="230.4" y="172.6" transform="rotate(-90 230.4 172.6)">C1647</text>
<text x="234.6" y="169.8">SY6280AAC</text>
<text x="250.1" y="171.2">R1818</text>
<text x="250.5" y="172.7">4.7K/1%</text>
<text x="259.9" y="172.8" transform="rotate(-90 259.9 172.8)">4.7uF/10V</text>
<text x="263.8" y="173.9" transform="rotate(-90 263.8 173.9)">0.1uF/25V</text>
<text x="230.2" y="179.4" transform="rotate(-90 230.2 179.4)">0.1uF/25V</text>
<text x="205.8" y="181.5">R1817</text>
<text x="213.3" y="181.5">33R/1%</text>
</g>
<g font-size="1.2" fill="#004080">
<text x="30.2" y="75.3">SIG</text>
<text x="30.8" y="73.4" transform="rotate(-90 30.8 73.4)">GND2</text>
<text x="30.8" y="79.6" transform="rotate(-90 30.8 79.6)">GND1</text>
<text x="107.6" y="83.4" transform="rotate(-90 107.6 83.4)">UART_CTS</text>
<text x="109" y="82.7" transform="rotate(-90 109 82.7)">UART_RX</text>
<text x="110.3" y="82.5" transform="rotate(-90 110.3 82.5)">UART_TX</text>
<text x="111.7" y="83.4" transform="rotate(-90 111.7 83.4)">UART_RTS</text>
<text x="113.1" y="79.3" transform="rotate(-90 113.1 79.3)">NC7</text>
<text x="114.5" y="79.3" transform="rotate(-90 114.5 79.3)">NC8</text>
<text x="115.8" y="79.3" transform="rotate(-90 115.8 79.3)">NC9</text>
<text x="117.2" y="80" transform="rotate(-90 117.2 80)">NC10</text>
<text x="118.6" y="80.3" transform="rotate(-90 118.6 80.3)">GND5</text>
<text x="119.9" y="80" transform="rotate(-90 119.9 80)">NC11</text>
<text x="98.1" y="87.7">GND1</text>
<text x="98.1" y="86.3">5GWIFI&amp;BT_ANT</text>
<text x="98.1" y="84.9">GND0</text>
<text x="98.1" y="89">NC0</text>
<text x="121.3" y="84.2" transform="rotate(-90 121.3 84.2)">BT_RST_ON</text>
<text x="126.3" y="84.9">GND3</text>
<text x="126.3" y="87.7">GND4</text>
<text x="127.2" y="86.3">NC4</text>
<text x="127.2" y="89">NC5</text>
<text x="98.1" y="93.2">BT_WAKE_HOST</text>
<text x="98.1" y="91.8">HOST_WAKE_BT</text>
<text x="98.1" y="90.4">NC1</text>
<text x="98.1" y="94.5">2.4GWIFI_ANT</text>
<text x="98.1" y="95.9">VBAT</text>
<text x="122.9" y="91.8">PCM_SYNC</text>
<text x="123.7" y="95.9">PCM_OUT</text>
<text x="123.9" y="94.5">PCM_CLK</text>
<text x="125.1" y="93.2">PCM_IN</text>
<text x="127.2" y="90.4">NC6</text>
<text x="98.1" y="98.6">NC3</text>
<text x="98.1" y="97.3">NC2</text>
<text x="124.4" y="98.6">VIN_LDO</text>
<text x="127.2" y="97.3">LPO</text>
<text x="107.6" y="105.6" transform="rotate(-90 107.6 105.6)">WL_REG_ON</text>
<text x="109" y="105.6" transform="rotate(-90 109 105.6)">WL_WAKE_HOST</text>
<text x="110.3" y="105.6" transform="rotate(-90 110.3 105.6)">SD_D2</text>
<text x="111.7" y="105.6" transform="rotate(-90 111.7 105.6)">SD_D3</text>
<text x="113.1" y="105.6" transform="rotate(-90 113.1 105.6)">SD_CMD</text>
<text x="114.5" y="105.6" transform="rotate(-90 114.5 105.6)">SD_CLK</text>
<text x="115.8" y="105.6" transform="rotate(-90 115.8 105.6)">SD_D0</text>
<text x="117.2" y="105.6" transform="rotate(-90 117.2 105.6)">SD_D1</text>
<text x="118.6" y="105.6" transform="rotate(-90 118.6 105.6)">GND2</text>
<text x="119.9" y="105.6" transform="rotate(-90 119.9 105.6)">VIN_LDO_OUT</text>
<text x="121.3" y="105.6" transform="rotate(-90 121.3 105.6)">VDDIO</text>
<text x="36.4" y="153.5">Tri-State</text>
<text x="36.4" y="154.9">GND</text>
<text x="42" y="154.9">OUT</text>
<text x="42" y="153.5">VDD</text>
<text x="235.3" y="167.9">EN</text>
<text x="235.3" y="162.4">IN</text>
<text x="240.8" y="165.2">GND</text>
<text x="240.8" y="167.9">ISET</text>
<text x="240.9" y="162.4">OUT</text>
</g>
<g font-size="1">
<text x="28.8" y="1">5</text>
<text x="83.7" y="1">4</text>
<text x="138.6" y="1">3</text>
<text x="193.4" y="1">2</text>
<text x="248.3" y="1">1</text>
<text x=".4" y="28">D</text>
<text x="276.1" y="28">D</text>
<text x=".4" y="79.4">C</text>
<text x="276.1" y="79.4">C</text>
<text x="54.9" y="95.1">FB0603</text>
<text x="133.1" y="118">L-2_5X2_0X1_2</text>
<text x="164.6" y="114.3">FB0603</text>
<text x=".4" y="130.9">B</text>
<text x="276.1" y="130.9">B</text>
<text x="233.9" y="155.4">FB0603</text>
<text x=".4" y="182.3">A</text>
<text x="276.1" y="182.3">A</text>
<text x="28.8" y="208.2">5</text>
<text x="83.7" y="208.2">4</text>
<text x="138.6" y="208.2">3</text>
<text x="193.4" y="208.2">2</text>
<text x="248.3" y="208.2">1</text>
</g>
</svg>
